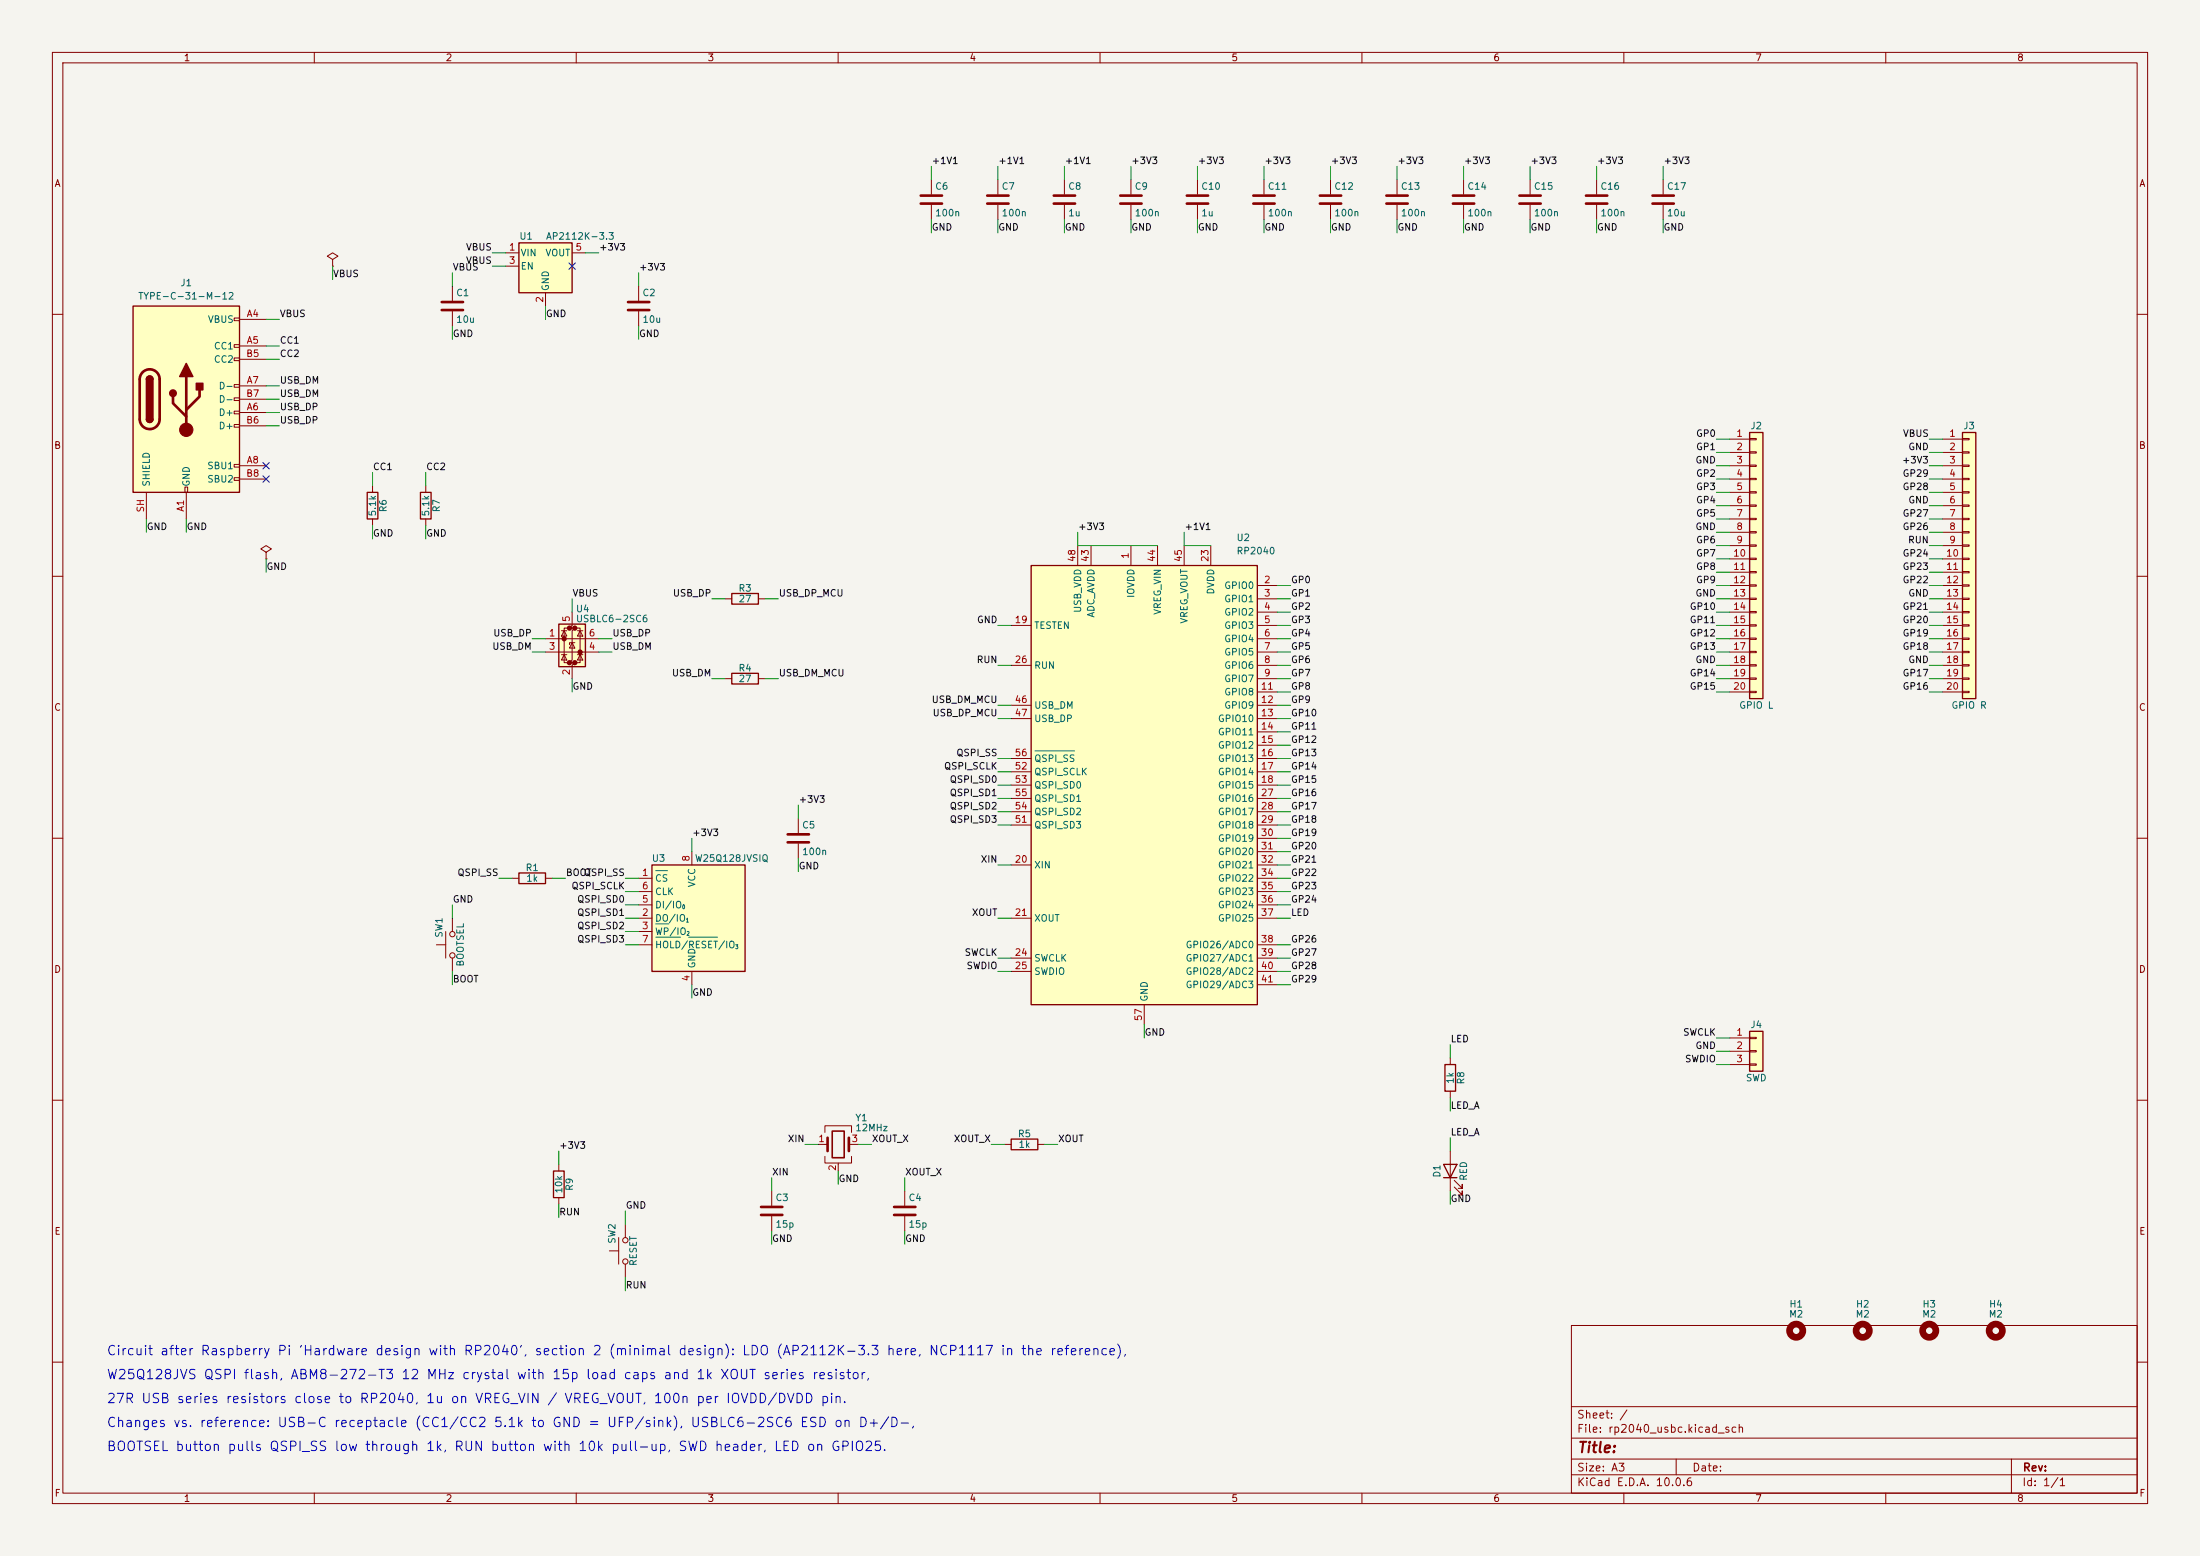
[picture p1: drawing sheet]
<svg xmlns="http://www.w3.org/2000/svg" width="420mm" height="297mm" viewBox="0 0 420 297" stroke-linecap="round" stroke-linejoin="round" font-family="sans-serif">
<path d="M0 0h420v297h-420z" fill="#f5f4ef" stroke="#f5f4ef" stroke-width=".19"/>
<g fill="none" stroke="#840000" stroke-width=".19">
<path d="M10 10h400v277h-400zM12 12h396v273h-396zM60 10v2M110 10v2M160 10v2M210 10v2M260 10v2M310 10v2M360 10v2M10 60h2M408 60h2M10 110h2"/>
<path d="M408 110h2M10 160h2M408 160h2M10 210h2M276.9 201.9v1.3M276.9 208.3v1.3M276.9 219.7v7.6M408 210h2M277.6 226.6l1.5 1.5v-.8v.8h-.7M277.6 225.3l1.5 1.5v-.7v.7h-.7M300 253h108v32h-108zM10 260h2"/>
<path d="M300 278.5h108M300 274.5h108M300 268.5h108M320 278.5v3M384 278.5v6.5M408 260h2M60 285v2M110 285v2M160 285v2M210 285v2M260 285v2M300 281.5h108"/>
<path d="M310 285v2M360 285v2"/>
</g>
<path d="M275.8 203.2h2.1v5.1h-2.1zM275.6 222.2h2.5l-1.2 2.6zM275.6 224.8h2.5" fill="none" stroke="#840000" stroke-width=".25"/>
<path d="M334 82.6h2.5v50.8h-2.5z" fill="#ffffc2"/>
<path d="M334 82.6h2.5v50.8h-2.5zM139.7 128.5h5.1v2.1h-5.1z" fill="none" stroke="#840000" stroke-width=".25"/>
<g fill="none" stroke="#840000" stroke-width=".19">
<path d="M177.8 34.3v2.8M177.8 39.1v2.8M203.2 34.3v2.8M203.2 39.1v2.8M215.9 34.3v2.8M215.9 39.1v2.8M86.4 54.6v2.8M86.4 59.4v2.8M121.9 54.6v2.8M121.9 59.4v2.8M330.2 83.8h3.8M330.2 86.4h3.8"/>
<path d="M330.2 88.9h3.8M330.2 91.4h3.8M330.2 94h3.8M330.2 96.5h3.8M330.2 99.1h3.8M334 83.7h1.3v.2h-1.3zM334 86.2h1.3v.3h-1.3zM334 88.8h1.3v.2h-1.3zM334 91.3h1.3v.3h-1.3zM334 93.9h1.3v.2h-1.3zM334 96.4h1.3v.2h-1.3zM334 98.9h1.3v.3h-1.3z"/>
<path d="M330.2 101.6h3.8M330.2 104.1h3.8M330.2 106.7h3.8M330.2 109.2h3.8M330.2 111.8h3.8M330.2 114.3h3.8M330.2 116.8h3.8M330.2 119.4h3.8M334 101.5h1.3v.2h-1.3zM334 104h1.3v.3h-1.3zM334 106.6h1.3v.2h-1.3zM334 109.1h1.3v.2h-1.3z"/>
<path d="M334 111.6h1.3v.3h-1.3zM334 114.2h1.3v.2h-1.3zM334 116.7h1.3v.3h-1.3zM334 119.3h1.3v.2h-1.3zM138.4 129.5h1.3M144.8 129.5h1.2M330.2 121.9h3.8M330.2 124.5h3.8M330.2 127h3.8M330.2 129.5h3.8M330.2 132.1h3.8M334 121.8h1.3v.2h-1.3z"/>
<path d="M334 124.3h1.3v.3h-1.3zM334 126.9h1.3v.2h-1.3zM334 129.4h1.3v.3h-1.3zM334 132h1.3v.2h-1.3zM85.1 177.8v5.1M86.4 175.3v2.5M83.3 180.3h1.8M86.4 182.9v2.5M147.3 227.3v2.8M147.3 232.2v2.7"/>
<circle cx="86.4" cy="178.3" r=".51"/>
<circle cx="86.4" cy="182.4" r=".51"/>
</g>
<path d="M175.8 37.3h4M175.8 38.9h4M201.2 37.3h4M201.2 38.9h4M213.9 37.3h4M213.9 38.9h4M84.3 57.7h4.1M84.3 59.2h4.1M119.9 57.7h4.1M119.9 59.2h4.1M145.3 230.4h4.1M145.3 231.9h4.1" fill="none" stroke="#840000" stroke-width=".51"/>
<circle cx="381" cy="254" r="1.27" fill="none" stroke="#840000" stroke-width="1.3"/>
<path d="M25.4 58.4h20.3v35.6h-20.3z" fill="#ffffc2"/>
<g fill="none" stroke="#840000" stroke-width=".19">
<path d="M228.6 34.3v2.8M228.6 39.1v2.8M44.7 60.7h1v.5h-1zM44.7 65.8h1v.5h-1zM44.7 68.3h1v.5h-1zM44.7 73.4h1v.5h-1zM44.7 75.9h1v.6h-1zM44.7 78.5h1v.5h-1zM45.7 61h5.1M45.7 66h5.1M45.7 78.7h5.1M45.7 73.7h5.1"/>
<path d="M45.7 68.6h5.1M45.7 76.2h5.1M27.9 94v5.1M35.3 93h.5v1h-.5zM35.6 94v5.1M44.7 81h1v.5h-1zM44.7 88.6h1v.6h-1zM44.7 91.2h1v.5h-1zM45.7 88.9h5.1M45.7 81.3h5.1M45.7 91.4h5.1M138.4 114.3h1.3"/>
<path d="M144.8 114.3h1.2M191.8 218.4h1.2M198.1 218.4h1.3"/>
</g>
<path d="M25.4 58.4h20.3v35.6h-20.3zM27.9 72.4a.64 .64 0 0 1 .7-.6 .64 .64 0 0 1 .6 .6M27.9 80a.64 .64 0 0 0 .7 .6 .64 .64 0 0 0 .6-.6M139.7 113.3h5.1v2h-5.1zM193 217.4h5.1v2.1h-5.1z" fill="none" stroke="#840000" stroke-width=".25"/>
<path d="M226.6 37.3h4M226.6 38.9h4M27.2 71.1a1.9 1.9 0 0 1 2.1-.5 1.9 1.9 0 0 1 1.2 1.8v7.6a1.91 1.91 0 0 1-1.9 1.9 1.91 1.91 0 0 1-1.9-1.9v-7.8l.1-.6zM33 75.7v1.3l2.6 2.5M35.6 71.9v10.1M38.1 74.4v1.3l-2.5 2.5" fill="none" stroke="#840000" stroke-width=".51"/>
<g fill="#840000" stroke="#840000" stroke-width=".25">
<path d="M27.9 72.4h1.3v7.6h-1.3z"/>
<path d="M28.1 71.9a.64 .64 0 0 1 .7-.1 .64 .64 0 0 1 .4 .6h-1.3z"/>
<path d="M27.9 80h1.3a.64 .64 0 0 1-.6 .6 .64 .64 0 0 1-.7-.6z"/>
<path d="M35.6 69.3l1.2 2.6h-2.5z"/>
<path d="M37.5 73.2h1.2v1.2h-1.2z"/>
<circle cx="33" cy="75.1" r=".63"/>
</g>
<circle cx="35.6" cy="82" r="1.27" fill="#840000" stroke="#840000" stroke-width=".19"/>
<g fill="none" stroke="#840000" stroke-width="1.3">
<circle cx="342.9" cy="254" r="1.27"/>
<circle cx="355.6" cy="254" r="1.27"/>
</g>
<path d="M374.6 82.6h2.6v50.8h-2.6z" fill="#ffffc2"/>
<path d="M374.6 82.6h2.6v50.8h-2.6z" fill="none" stroke="#840000" stroke-width=".25"/>
<g fill="none" stroke="#840000" stroke-width=".19">
<path d="M370.8 83.8h3.8M370.8 86.4h3.8M370.8 88.9h3.8M370.8 91.4h3.8M370.8 94h3.8M370.8 96.5h3.8M370.8 99.1h3.8M374.6 83.7h1.3v.2h-1.3zM374.6 86.2h1.3v.3h-1.3zM374.6 88.8h1.3v.2h-1.3zM374.6 91.3h1.3v.3h-1.3zM374.6 93.9h1.3v.2h-1.3z"/>
<path d="M374.6 96.4h1.3v.2h-1.3zM374.6 98.9h1.3v.3h-1.3zM370.8 101.6h3.8M370.8 104.1h3.8M370.8 106.7h3.8M370.8 109.2h3.8M370.8 111.8h3.8M370.8 114.3h3.8M370.8 116.8h3.8M370.8 119.4h3.8M374.6 101.5h1.3v.2h-1.3zM374.6 104h1.3v.3h-1.3z"/>
<path d="M374.6 106.6h1.3v.2h-1.3zM374.6 109.1h1.3v.2h-1.3zM374.6 111.6h1.3v.3h-1.3zM374.6 114.2h1.3v.2h-1.3zM374.6 116.7h1.3v.3h-1.3zM374.6 119.3h1.3v.2h-1.3zM370.8 121.9h3.8M370.8 124.5h3.8M370.8 127h3.8M370.8 129.5h3.8M370.8 132.1h3.8M374.6 121.8h1.3v.2h-1.3z"/>
<path d="M374.6 124.3h1.3v.3h-1.3zM374.6 126.9h1.3v.2h-1.3zM374.6 129.4h1.3v.3h-1.3zM374.6 132h1.3v.2h-1.3z"/>
</g>
<path d="M99.1 46.4h10.1v9.5h-10.1z" fill="#ffffc2"/>
<path d="M99.1 46.4h10.1v9.5h-10.1zM99.1 166.6h5v2.1h-5z" fill="none" stroke="#840000" stroke-width=".25"/>
<g fill="none" stroke="#840000" stroke-width=".19">
<path d="M190.5 34.3v2.8M190.5 39.1v2.8M279.4 34.3v2.8M279.4 39.1v2.8M292.1 34.3v2.8M292.1 39.1v2.8M304.8 34.3v2.8M304.8 39.1v2.8M96.5 48.3h2.6M96.5 50.8h2.6M104.1 55.9v2.5M109.2 48.3h2.6"/>
<path d="M152.4 156.2v2.8M97.8 167.6h1.3M104.1 167.6h1.3M152.4 161v2.8"/>
</g>
<path d="M188.5 37.3h4M188.5 38.9h4M277.4 37.3h4M277.4 38.9h4M290.1 37.3h4M290.1 38.9h4M302.8 37.3h4M302.8 38.9h4M150.4 159.3h4M150.4 160.8h4" fill="none" stroke="#840000" stroke-width=".51"/>
<path d="M124.5 165.1h17.7v20.3h-17.7z" fill="#ffffc2"/>
<path d="M70.1 94h2v5.1h-2zM80.3 94h2v5.1h-2zM124.5 165.1h17.7v20.3h-17.7z" fill="none" stroke="#840000" stroke-width=".25"/>
<g fill="none" stroke="#840000" stroke-width=".19">
<path d="M254 34.3v2.8M254 39.1v2.8M71.1 92.7v1.3M71.1 99.1v1.2M81.3 92.7v1.3M81.3 99.1v1.2M121.9 167.6h2.6M121.9 175.3h2.6M121.9 177.8h2.6M121.9 172.7h2.6M121.9 170.2h2.6M132.1 162.6v2.5"/>
<path d="M121.9 180.3h2.6M132.1 185.4v2.6M116.3 238.8h1.8M118.1 236.2v5.1M119.4 233.7v2.5M119.4 241.3v2.5"/>
<circle cx="119.4" cy="236.7" r=".51"/>
<circle cx="119.4" cy="240.8" r=".51"/>
</g>
<path d="M125.2 166.2h2.2M125.2 176.4h2.5M125.2 178.9h4.7M131.5 178.9h5.5" fill="none" stroke="#006464" stroke-width=".19"/>
<path d="M252 37.3h4M252 38.9h4" fill="none" stroke="#840000" stroke-width=".51"/>
<circle cx="368.3" cy="254" r="1.27" fill="none" stroke="#840000" stroke-width="1.3"/>
<path d="M334 196.9h2.5v7.6h-2.5z" fill="#ffffc2"/>
<path d="M334 196.9h2.5v7.6h-2.5zM105.7 223.5h2v5.1h-2z" fill="none" stroke="#840000" stroke-width=".25"/>
<g fill="none" stroke="#840000" stroke-width=".19">
<path d="M241.3 34.3v2.8M241.3 39.1v2.8M266.7 34.3v2.8M266.7 39.1v2.8M317.5 34.3v2.8M317.5 39.1v2.8M63.5 49.5l1-.6-1-.6-1 .6 1 .6v1.3M63.5 50.8h.1M50.8 105.4l1-.6-1-.7-1 .7 1 .6v1.3M50.8 106.7h.1M330.2 198.1h3.8M334 198h1.3v.2h-1.3z"/>
<path d="M330.2 200.7h3.8M330.2 203.2h3.8M334 200.5h1.3v.3h-1.3zM334 203.1h1.3v.2h-1.3zM106.7 222.2v1.3M106.7 228.6v1.3"/>
</g>
<path d="M239.3 37.3h4M239.3 38.9h4M264.7 37.3h4M264.7 38.9h4M315.5 37.3h4M315.5 38.9h4" fill="none" stroke="#840000" stroke-width=".51"/>
<path d="M106.7 119.1h5.1v8.2h-5.1z" fill="#ffffc2"/>
<g fill="#840000" stroke="#840000" stroke-width=".51">
<circle cx="107.7" cy="121.9" r=".25"/>
<circle cx="108.7" cy="119.9" r=".25"/>
<circle cx="108.7" cy="126.5" r=".25"/>
<circle cx="109.7" cy="119.9" r=".25"/>
<circle cx="109.7" cy="126.5" r=".25"/>
<circle cx="110.7" cy="124.5" r=".25"/>
</g>
<g fill="none" stroke="#840000" stroke-width=".19">
<path d="M108.7 119.9h-1v6.6h1M109.2 116.8v2.6l-.5 .5h1l-.5 .5v5.6l-.5 .5h1l-.5 .5v2.5M109.7 119.9h1v6.6h-1M104.1 121.9h10.2M104.1 124.5h10.2M107.2 125h1M107.2 120.4h1M107.7 120.4l.5 1h-1zM107.7 125l.5 1h-1zM109.2 122.7l.5 1h-1zM109.7 122.7h-1v.4M110.2 125h1.1"/>
<path d="M110.2 120.4h1.1M110.7 120.4l.6 1h-1.1zM110.7 125l.6 1h-1.1zM156.2 218.4h1.8M157.5 216.2v-1.3h5.1v1.3M162.1 218.4h1.7M157.5 220.7v1.3h5.1v-1.3M160 222v1.5M172.7 227.3v2.8M172.7 232.2v2.7"/>
</g>
<path d="M106.7 119.1h5.1v8.2h-5.1z" fill="none" stroke="#840000" stroke-width=".25"/>
<path d="M158 217.2v2.5M162.1 217.2v2.5M170.7 230.4h4.1M170.7 231.9h4.1" fill="none" stroke="#840000" stroke-width=".51"/>
<path d="M158.9 215.9h2.3v5.1h-2.3z" fill="none" stroke="#840000" stroke-width=".3"/>
<path d="M196.8 108h43.2v83.8h-43.2z" fill="#ffffc2"/>
<path d="M196.8 108h43.2v83.8h-43.2z" fill="none" stroke="#840000" stroke-width=".25"/>
<g fill="none" stroke="#840000" stroke-width=".19">
<path d="M193 119.4h3.8M205.7 104.1v3.9M208.3 104.1v3.9M215.9 104.1v3.9M221 104.1v3.9M226.1 104.1v3.9M231.1 104.1v3.9M240 111.8h3.8M240 114.3h3.8M240 116.8h3.8M240 119.4h3.8M193 127h3.8"/>
<path d="M193 134.6h3.8M193 137.2h3.8M240 121.9h3.8M240 124.5h3.8M240 127h3.8M240 129.5h3.8M240 132.1h3.8M240 134.6h3.8M240 137.2h3.8M240 139.7h3.8M193 144.8h3.8M193 147.3h3.8"/>
<path d="M193 149.9h3.8M193 152.4h3.8M193 154.9h3.8M193 157.5h3.8M240 142.2h3.8M240 144.8h3.8M240 147.3h3.8M240 149.9h3.8M240 152.4h3.8M240 154.9h3.8M240 157.5h3.8M193 165.1h3.8"/>
<path d="M193 175.3h3.8M240 165.1h3.8M240 175.3h3.8M240 160h3.8M240 162.6h3.8M240 167.6h3.8M240 170.2h3.8M240 172.7h3.8M193 182.9h3.8M193 185.4h3.8M218.4 191.8v3.8M240 182.9h3.8"/>
<path d="M240 185.4h3.8M240 180.3h3.8M240 188h3.8"/>
</g>
<path d="M197.6 143.3h7.5" fill="none" stroke="#006464" stroke-width=".19"/>
<g fill="none" stroke="#009600" stroke-width=".19">
<path d="M177.8 31.8v2.5M190.5 31.8v2.5M203.2 31.8v2.5M215.9 31.8v2.5M228.6 31.8v2.5M241.3 31.8v2.5M254 31.8v2.5M266.7 31.8v2.5M279.4 31.8v2.5M292.1 31.8v2.5M304.8 31.8v2.5M317.5 31.8v2.5"/>
<path d="M63.5 50.8v2.5M86.4 52.1v2.5M94 50.8h2.5M94 48.3h2.5M104.1 58.4v2.6M111.8 48.3h2.5M121.9 52.1v2.5M177.8 41.9v2.6M190.5 41.9v2.6M203.2 41.9v2.6M215.9 41.9v2.6M228.6 41.9v2.6"/>
<path d="M241.3 41.9v2.6M254 41.9v2.6M266.7 41.9v2.6M279.4 41.9v2.6M292.1 41.9v2.6M304.8 41.9v2.6M317.5 41.9v2.6M50.8 78.7h2.5M50.8 73.7h2.5M50.8 76.2h2.5M50.8 66h2.5M50.8 68.6h2.5"/>
<path d="M50.8 61h2.5M86.4 62.2v2.6M121.9 62.2v2.6M27.9 99.1v2.5M35.6 99.1v2.5M50.8 81.3h2.5M71.1 90.2v2.5M81.3 90.2v2.5M327.7 96.5h2.5M327.7 88.9h2.5M327.7 83.8h2.5M327.7 94h2.5"/>
<path d="M327.7 91.4h2.5M327.7 99.1h2.5M327.7 86.4h2.5M368.3 96.5h2.5M368.3 88.9h2.5M368.3 83.8h2.5M368.3 94h2.5M368.3 91.4h2.5M368.3 99.1h2.5M368.3 86.4h2.5M50.8 106.7v2.5M71.1 100.3v2.6"/>
<path d="M81.3 100.3v2.6M109.2 114.3v2.5M135.9 114.3h2.5M146 114.3h2.6M190.5 119.4h2.5M205.7 101.6v2.5h15.3M226.1 101.6v2.5h5M243.8 119.4h2.6M243.8 114.3h2.6M243.8 116.8h2.6M243.8 111.8h2.6M327.7 119.4h2.5"/>
<path d="M327.7 114.3h2.5M327.7 104.1h2.5M327.7 116.8h2.5M327.7 111.8h2.5M327.7 109.2h2.5M327.7 106.7h2.5M327.7 101.6h2.5M368.3 119.4h2.5M368.3 114.3h2.5M368.3 104.1h2.5M368.3 116.8h2.5M368.3 111.8h2.5"/>
<path d="M368.3 109.2h2.5M368.3 106.7h2.5M368.3 101.6h2.5M101.6 121.9h2.5M101.6 124.5h2.5M109.2 129.5v2.6M114.3 121.9h2.5M114.3 124.5h2.5M135.9 129.5h2.5M146 129.5h2.6M190.5 137.2h2.5M190.5 134.6h2.5"/>
<path d="M190.5 127h2.5M243.8 121.9h2.6M243.8 129.5h2.6M243.8 124.5h2.6M243.8 137.2h2.6M243.8 134.6h2.6M243.8 127h2.6M243.8 132.1h2.6M243.8 139.7h2.6M327.7 121.9h2.5M327.7 129.5h2.5M327.7 124.5h2.5"/>
<path d="M327.7 127h2.5M327.7 132.1h2.5M368.3 121.9h2.5M368.3 129.5h2.5M368.3 124.5h2.5M368.3 127h2.5M368.3 132.1h2.5M152.4 153.7v2.5M190.5 152.4h2.5M190.5 154.9h2.5M190.5 157.5h2.5M190.5 149.9h2.5"/>
<path d="M190.5 147.3h2.5M190.5 144.8h2.5M243.8 152.4h2.6M243.8 154.9h2.6M243.8 157.5h2.6M243.8 149.9h2.6M243.8 147.3h2.6M243.8 144.8h2.6M243.8 142.2h2.6M86.4 172.7v2.6M95.2 167.6h2.6M105.4 167.6h2.5"/>
<path d="M119.4 175.3h2.5M119.4 167.6h2.5M119.4 170.2h2.5M119.4 172.7h2.5M119.4 177.8h2.5M132.1 160v2.6M152.4 163.8v2.6M190.5 175.3h2.5M190.5 165.1h2.5M243.8 175.3h2.6M243.8 167.6h2.6M243.8 170.2h2.6"/>
<path d="M243.8 172.7h2.6M243.8 165.1h2.6M243.8 160h2.6M243.8 162.6h2.6M86.4 185.4v2.6M119.4 180.3h2.5M132.1 188v2.5M190.5 182.9h2.5M190.5 185.4h2.5M218.4 195.6v2.5M243.8 182.9h2.6M243.8 185.4h2.6"/>
<path d="M243.8 180.3h2.6M243.8 188h2.6M276.9 199.4v2.5M327.7 198.1h2.5M106.7 219.7v2.5M153.7 218.4h2.5M163.8 218.4h2.6M189.2 218.4h2.6M199.4 218.4h2.5M276.9 209.6v2.5M276.9 217.2v2.5M327.7 200.7h2.5"/>
<path d="M327.7 203.2h2.5M106.7 229.9v2.5M119.4 231.1v2.6M147.3 224.8v2.5M147.3 234.9v2.6M160 223.5v2.6M172.7 224.8v2.5M172.7 234.9v2.6M276.9 227.3v2.6M119.4 243.8v2.6"/>
</g>
<path d="M108.6 50.2l1.2 1.2M109.8 50.2l-1.2 1.2M50.2 88.3l1.2 1.2M50.2 90.8l1.2 1.2M51.4 88.3l-1.2 1.2M51.4 90.8l-1.2 1.2" fill="none" stroke="#000084" stroke-width=".19"/>
<text font-size="2" fill="#840000" x="301" y="277.8">Title:</text>
<g font-size="1.8" fill="#0000c2">
<text x="20.2" y="259.1">Circuit after Raspberry Pi 'Hardware design with RP2040', section 2 (minimal design): LDO (AP2112K-3.3 here, NCP1117 in the reference),</text>
<text x="20.2" y="263.7">W25Q128JVS QSPI flash, ABM8-272-T3 12 MHz crystal with 15p load caps and 1k XOUT series resistor,</text>
<text x="20.2" y="268.3">27R USB series resistors close to RP2040, 1u on VREG_VIN / VREG_VOUT, 100n per IOVDD/DVDD pin.</text>
<text x="20.2" y="272.9">Changes vs. reference: USB-C receptacle (CC1/CC2 5.1k to GND = UFP/sink), USBLC6-2SC6 ESD on D+/D-,</text>
<text x="20.2" y="277.4">BOOTSEL button pulls QSPI_SS low through 1k, RUN button with 10k pull-up, SWD header, LED on GPIO25.</text>
</g>
<g font-size="1.5" fill="#840000">
<text x="300.9" y="273.8">File: rp2040_usbc.kicad_sch</text>
<text x="300.9" y="271.1">Sheet: /</text>
<text x="300.9" y="281.2">Size: A3</text>
<text x="322.9" y="281.2">Date:</text>
<text x="386" y="281.2">Rev:</text>
<text x="300.9" y="284">KiCad E.D.A. 10.0.6</text>
<text x="385.9" y="284">Id: 1/1</text>
</g>
<g font-size="1.3" fill="#840000">
<text x="35" y="12">1</text>
<text x="85" y="12">2</text>
<text x="135" y="12">3</text>
<text x="185" y="12">4</text>
<text x="235" y="12">5</text>
<text x="285" y="12">6</text>
<text x="335" y="12">7</text>
<text x="385" y="12">8</text>
<text x="10.3" y="36">A</text>
<text x="408.3" y="36">A</text>
<text x="10.2" y="86">B</text>
<text x="408.2" y="86">B</text>
<text x="10.2" y="136">C</text>
<text x="408.2" y="136">C</text>
<text x="10.2" y="186">D</text>
<text x="408.2" y="186">D</text>
<text x="10.3" y="236">E</text>
<text x="408.3" y="236">E</text>
<text x="10.3" y="286">F</text>
<text x="35" y="287">1</text>
<text x="85" y="287">2</text>
<text x="135" y="287">3</text>
<text x="185" y="287">4</text>
<text x="235" y="287">5</text>
<text x="285" y="287">6</text>
<text x="335" y="287">7</text>
<text x="385" y="287">8</text>
<text x="408.3" y="286">F</text>
</g>
<g font-size="1.3" fill="#0f0f0f">
<text x="177.8" y="31.6">+1V1</text>
<text x="190.5" y="31.6">+1V1</text>
<text x="203.2" y="31.6">+1V1</text>
<text x="215.9" y="31.6">+3V3</text>
<text x="228.6" y="31.6">+3V3</text>
<text x="241.3" y="31.6">+3V3</text>
<text x="254" y="31.6">+3V3</text>
<text x="266.7" y="31.6">+3V3</text>
<text x="279.4" y="31.6">+3V3</text>
<text x="292.1" y="31.6">+3V3</text>
<text x="304.8" y="31.6">+3V3</text>
<text x="317.5" y="31.6">+3V3</text>
<text x="177.8" y="44.3">GND</text>
<text x="190.5" y="44.3">GND</text>
<text x="203.2" y="44.3">GND</text>
<text x="215.9" y="44.3">GND</text>
<text x="228.6" y="44.3">GND</text>
<text x="241.3" y="44.3">GND</text>
<text x="254" y="44.3">GND</text>
<text x="266.7" y="44.3">GND</text>
<text x="279.4" y="44.3">GND</text>
<text x="292.1" y="44.3">GND</text>
<text x="304.8" y="44.3">GND</text>
<text x="317.5" y="44.3">GND</text>
<text x="63.5" y="53.2">VBUS</text>
<text x="86.3" y="51.9">VBUS</text>
<text x="88.9" y="48.1">VBUS</text>
<text x="88.9" y="50.7">VBUS</text>
<text x="114.3" y="48.1">+3V3</text>
<text x="121.9" y="51.9">+3V3</text>
<text x="53.3" y="65.9">CC1</text>
<text x="53.3" y="60.8">VBUS</text>
<text x="86.3" y="64.6">GND</text>
<text x="104.1" y="60.8">GND</text>
<text x="121.9" y="64.6">GND</text>
<text x="53.3" y="68.5">CC2</text>
<text x="53.3" y="76.1">USB_DM</text>
<text x="53.3" y="73.5">USB_DM</text>
<text x="53.3" y="78.6">USB_DP</text>
<text x="53.3" y="81.2">USB_DP</text>
<text x="323.7" y="83.7">GP0</text>
<text x="363.2" y="83.7">VBUS</text>
<text x="323.6" y="88.8">GND</text>
<text x="323.7" y="86.2">GP1</text>
<text x="363" y="88.8">+3V3</text>
<text x="364.2" y="86.2">GND</text>
<text x="71.1" y="90">CC1</text>
<text x="81.3" y="90">CC2</text>
<text x="323.7" y="93.9">GP3</text>
<text x="323.7" y="91.3">GP2</text>
<text x="363.1" y="93.9">GP28</text>
<text x="363.1" y="91.3">GP29</text>
<text x="27.9" y="101.5">GND</text>
<text x="35.5" y="101.5">GND</text>
<text x="205.7" y="101.5">+3V3</text>
<text x="226" y="101.5">+1V1</text>
<text x="323.6" y="101.5">GND</text>
<text x="323.7" y="96.4">GP4</text>
<text x="323.7" y="98.9">GP5</text>
<text x="363.1" y="101.5">GP26</text>
<text x="363.1" y="98.9">GP27</text>
<text x="364.2" y="96.4">GND</text>
<text x="71.1" y="102.7">GND</text>
<text x="81.3" y="102.7">GND</text>
<text x="323.7" y="104">GP6</text>
<text x="323.7" y="106.6">GP7</text>
<text x="363.1" y="106.6">GP24</text>
<text x="364.1" y="104">RUN</text>
<text x="50.8" y="109.1">GND</text>
<text x="246.4" y="111.6">GP0</text>
<text x="323.7" y="109.1">GP8</text>
<text x="323.7" y="111.6">GP9</text>
<text x="363.1" y="111.6">GP22</text>
<text x="363.1" y="109.1">GP23</text>
<text x="109.2" y="114.2">VBUS</text>
<text x="128.3" y="114.2">USB_DP</text>
<text x="148.6" y="114.2">USB_DP_MCU</text>
<text x="186.4" y="119.3">GND</text>
<text x="246.4" y="114.2">GP1</text>
<text x="246.4" y="116.7">GP2</text>
<text x="246.4" y="119.3">GP3</text>
<text x="322.5" y="116.7">GP10</text>
<text x="322.5" y="119.3">GP11</text>
<text x="323.6" y="114.2">GND</text>
<text x="363.1" y="119.3">GP20</text>
<text x="363.1" y="116.7">GP21</text>
<text x="364.2" y="114.2">GND</text>
<text x="93.9" y="124.3">USB_DM</text>
<text x="94.1" y="121.8">USB_DP</text>
<text x="116.8" y="121.8">USB_DP</text>
<text x="116.8" y="124.3">USB_DM</text>
<text x="246.4" y="124.3">GP5</text>
<text x="246.4" y="121.8">GP4</text>
<text x="322.5" y="121.8">GP12</text>
<text x="322.5" y="124.3">GP13</text>
<text x="363.1" y="124.3">GP18</text>
<text x="363.1" y="121.8">GP19</text>
<text x="109.2" y="132">GND</text>
<text x="128.2" y="129.4">USB_DM</text>
<text x="148.6" y="129.4">USB_DM_MCU</text>
<text x="186.3" y="126.9">RUN</text>
<text x="246.4" y="126.9">GP6</text>
<text x="246.4" y="129.4">GP7</text>
<text x="246.4" y="132">GP8</text>
<text x="322.5" y="129.4">GP14</text>
<text x="322.5" y="132">GP15</text>
<text x="323.6" y="126.9">GND</text>
<text x="363.1" y="132">GP16</text>
<text x="363.1" y="129.4">GP17</text>
<text x="364.2" y="126.9">GND</text>
<text x="177.8" y="134.5">USB_DM_MCU</text>
<text x="177.9" y="137">USB_DP_MCU</text>
<text x="246.4" y="134.5">GP9</text>
<text x="246.4" y="137">GP10</text>
<text x="246.4" y="139.6">GP11</text>
<text x="246.4" y="142.1">GP12</text>
<text x="180.1" y="147.2">QSPI_SCLK</text>
<text x="181.2" y="149.7">QSPI_SD0</text>
<text x="182.5" y="144.7">QSPI_SS</text>
<text x="246.4" y="149.7">GP15</text>
<text x="246.4" y="144.7">GP13</text>
<text x="246.4" y="147.2">GP14</text>
<text x="152.4" y="153.5">+3V3</text>
<text x="181.2" y="152.3">QSPI_SD1</text>
<text x="181.2" y="154.8">QSPI_SD2</text>
<text x="246.4" y="152.3">GP16</text>
<text x="246.4" y="154.8">GP17</text>
<text x="132.1" y="159.9">+3V3</text>
<text x="181.2" y="157.4">QSPI_SD3</text>
<text x="246.4" y="159.9">GP19</text>
<text x="246.4" y="157.4">GP18</text>
<text x="87.2" y="167.5">QSPI_SS</text>
<text x="107.9" y="167.5">BOOT</text>
<text x="111.4" y="167.5">QSPI_SS</text>
<text x="152.4" y="166.2">GND</text>
<text x="187.1" y="165">XIN</text>
<text x="246.4" y="162.4">GP20</text>
<text x="246.4" y="165">GP21</text>
<text x="246.4" y="167.5">GP22</text>
<text x="86.3" y="172.6">GND</text>
<text x="109" y="170.1">QSPI_SCLK</text>
<text x="110.1" y="172.6">QSPI_SD0</text>
<text x="246.4" y="170.1">GP23</text>
<text x="246.4" y="172.6">GP24</text>
<text x="110.1" y="175.1">QSPI_SD1</text>
<text x="110.1" y="177.7">QSPI_SD2</text>
<text x="185.4" y="175.1">XOUT</text>
<text x="246.4" y="175.1">LED</text>
<text x="110.1" y="180.2">QSPI_SD3</text>
<text x="184" y="182.8">SWCLK</text>
<text x="184.4" y="185.3">SWDIO</text>
<text x="246.4" y="180.2">GP26</text>
<text x="246.4" y="182.8">GP27</text>
<text x="246.4" y="185.3">GP28</text>
<text x="86.3" y="187.8">BOOT</text>
<text x="132.1" y="190.4">GND</text>
<text x="246.4" y="187.8">GP29</text>
<text x="218.4" y="198">GND</text>
<text x="321.2" y="198">SWCLK</text>
<text x="276.8" y="199.3">LED</text>
<text x="321.6" y="203.1">SWDIO</text>
<text x="323.6" y="200.5">GND</text>
<text x="276.8" y="212">LED_A</text>
<text x="106.7" y="219.6">+3V3</text>
<text x="150.3" y="218.3">XIN</text>
<text x="166.3" y="218.3">XOUT_X</text>
<text x="182" y="218.3">XOUT_X</text>
<text x="201.9" y="218.3">XOUT</text>
<text x="276.8" y="217">LED_A</text>
<text x="147.3" y="224.7">XIN</text>
<text x="160" y="225.9">GND</text>
<text x="172.7" y="224.7">XOUT_X</text>
<text x="106.7" y="232.3">RUN</text>
<text x="119.4" y="231">GND</text>
<text x="276.8" y="229.7">GND</text>
<text x="147.3" y="237.4">GND</text>
<text x="172.7" y="237.4">GND</text>
<text x="119.4" y="246.3">RUN</text>
</g>
<g font-size="1.3" fill="#006464">
<text x="178.4" y="36.5">C6</text>
<text x="178.4" y="41.6">100n</text>
<text x="191.1" y="36.5">C7</text>
<text x="191.1" y="41.6">100n</text>
<text x="203.8" y="36.5">C8</text>
<text x="203.8" y="41.6">1u</text>
<text x="216.5" y="36.5">C9</text>
<text x="216.5" y="41.6">100n</text>
<text x="229.2" y="36.5">C10</text>
<text x="229.2" y="41.6">1u</text>
<text x="241.9" y="36.5">C11</text>
<text x="241.9" y="41.6">100n</text>
<text x="254.6" y="36.5">C12</text>
<text x="254.6" y="41.6">100n</text>
<text x="267.3" y="36.5">C13</text>
<text x="267.3" y="41.6">100n</text>
<text x="280" y="36.5">C14</text>
<text x="280" y="41.6">100n</text>
<text x="292.7" y="36.5">C15</text>
<text x="292.7" y="41.6">100n</text>
<text x="305.4" y="36.5">C16</text>
<text x="305.4" y="41.6">100n</text>
<text x="318.1" y="36.5">C17</text>
<text x="318.1" y="41.6">10u</text>
<text x="99" y="46">U1</text>
<text x="104.1" y="46">AP2112K-3.3</text>
<text x="99.3" y="49.2">VIN</text>
<text x="99.3" y="51.8">EN</text>
<text x="104" y="49.2">VOUT</text>
<text x="26.3" y="57.5">TYPE-C-31-M-12</text>
<text x="34.3" y="54.9">J1</text>
<text x="87" y="56.8">C1</text>
<text x="105.1" y="55.7" transform="rotate(-90 105.1 55.7)">GND</text>
<text x="122.5" y="56.8">C2</text>
<text x="39.6" y="61.9">VBUS</text>
<text x="87" y="61.9">10u</text>
<text x="122.5" y="61.9">10u</text>
<text x="40.7" y="67">CC1</text>
<text x="40.7" y="69.5">CC2</text>
<text x="41.6" y="74.6">D-</text>
<text x="41.6" y="77.2">D-</text>
<text x="41.6" y="79.7">D+</text>
<text x="41.6" y="82.2">D+</text>
<text x="334.1" y="82.2">J2</text>
<text x="374.7" y="82.2">J3</text>
<text x="39.5" y="89.9">SBU1</text>
<text x="28.9" y="93" transform="rotate(-90 28.9 93)">SHIELD</text>
<text x="36.5" y="93" transform="rotate(-90 36.5 93)">GND</text>
<text x="39.5" y="92.4">SBU2</text>
<text x="72.1" y="98.7" transform="rotate(-90 72.1 98.7)">5.1k</text>
<text x="74.1" y="97.9" transform="rotate(-90 74.1 97.9)">R6</text>
<text x="82.2" y="98.7" transform="rotate(-90 82.2 98.7)">5.1k</text>
<text x="84.3" y="97.9" transform="rotate(-90 84.3 97.9)">R7</text>
<text x="236" y="103.6">U2</text>
<text x="236" y="106.1">RP2040</text>
<text x="140.9" y="113.2">R3</text>
<text x="232.1" y="113.6" transform="rotate(-90 232.1 113.6)">DVDD</text>
<text x="233.6" y="112.7">GPIO0</text>
<text x="109.8" y="117.2">U4</text>
<text x="109.8" y="119.1">USBLC6-2SC6</text>
<text x="140.9" y="115.3">27</text>
<text x="206.7" y="117.1" transform="rotate(-90 206.7 117.1)">USB_VDD</text>
<text x="209.2" y="118" transform="rotate(-90 209.2 118)">ADC_AVDD</text>
<text x="216.9" y="114.2" transform="rotate(-90 216.9 114.2)">IOVDD</text>
<text x="221.9" y="117.5" transform="rotate(-90 221.9 117.5)">VREG_VIN</text>
<text x="227" y="119.1" transform="rotate(-90 227 119.1)">VREG_VOUT</text>
<text x="233.6" y="115.3">GPIO1</text>
<text x="233.6" y="117.8">GPIO2</text>
<text x="197.3" y="120.3">TESTEN</text>
<text x="233.6" y="120.3">GPIO3</text>
<text x="233.6" y="122.9">GPIO4</text>
<text x="233.6" y="125.4">GPIO5</text>
<text x="140.9" y="128.5">R4</text>
<text x="140.9" y="130.5">27</text>
<text x="197.3" y="128">RUN</text>
<text x="233.6" y="128">GPIO6</text>
<text x="233.6" y="130.5">GPIO7</text>
<text x="197.3" y="135.6">USB_DM</text>
<text x="233.6" y="133">GPIO8</text>
<text x="233.6" y="135.6">GPIO9</text>
<text x="331.9" y="135.6">GPIO L</text>
<text x="372.4" y="135.6">GPIO R</text>
<text x="197.3" y="138.1">USB_DP</text>
<text x="232.4" y="138.1">GPIO10</text>
<text x="232.4" y="140.7">GPIO11</text>
<text x="232.4" y="143.2">GPIO12</text>
<text x="197.3" y="148.3">QSPI_SCLK</text>
<text x="197.3" y="145.7">QSPI_SS</text>
<text x="232.4" y="145.7">GPIO13</text>
<text x="232.4" y="148.3">GPIO14</text>
<text x="197.3" y="150.8">QSPI_SD0</text>
<text x="197.3" y="155.9">QSPI_SD2</text>
<text x="197.3" y="153.4">QSPI_SD1</text>
<text x="232.4" y="150.8">GPIO15</text>
<text x="232.4" y="153.4">GPIO16</text>
<text x="232.4" y="155.9">GPIO17</text>
<text x="153" y="158.4">C5</text>
<text x="197.3" y="158.4">QSPI_SD3</text>
<text x="232.4" y="158.4">GPIO18</text>
<text x="232.4" y="161">GPIO19</text>
<text x="100.2" y="166.6">R1</text>
<text x="124.3" y="164.8">U3</text>
<text x="132.6" y="164.8">W25Q128JVSIQ</text>
<text x="153" y="163.5">100n</text>
<text x="197.3" y="166.1">XIN</text>
<text x="232.4" y="163.5">GPIO20</text>
<text x="232.4" y="166.1">GPIO21</text>
<text x="100.4" y="168.6">1k</text>
<text x="124.9" y="168.6">CS</text>
<text x="124.9" y="173.7">DI/IO</text>
<text x="124.9" y="171.1">CLK</text>
<text x="133" y="169.5" transform="rotate(-90 133 169.5)">VCC</text>
<text x="232.4" y="168.6">GPIO22</text>
<text x="232.4" y="171.1">GPIO23</text>
<text x="232.4" y="173.7">GPIO24</text>
<text x="84.8" y="179.1" transform="rotate(-90 84.8 179.1)">SW1</text>
<text x="124.9" y="176.2">DO/IO</text>
<text x="124.9" y="178.8">WP/IO</text>
<text x="197.3" y="176.2">XOUT</text>
<text x="232.4" y="176.2">GPIO25</text>
<text x="88.8" y="184.6" transform="rotate(-90 88.8 184.6)">BOOTSEL</text>
<text x="124.9" y="181.3">HOLD/RESET/IO</text>
<text x="133" y="184.9" transform="rotate(-90 133 184.9)">GND</text>
<text x="197.3" y="183.8">SWCLK</text>
<text x="226.2" y="181.3">GPIO26/ADC0</text>
<text x="226.2" y="183.8">GPIO27/ADC1</text>
<text x="197.3" y="186.4">SWDIO</text>
<text x="219.4" y="191.3" transform="rotate(-90 219.4 191.3)">GND</text>
<text x="226.2" y="186.4">GPIO28/ADC2</text>
<text x="226.2" y="188.9">GPIO29/ADC3</text>
<text x="334.1" y="196.5">J4</text>
<text x="277.8" y="207" transform="rotate(-90 277.8 207)">1k</text>
<text x="279.9" y="207.1" transform="rotate(-90 279.9 207.1)">R8</text>
<text x="333.2" y="206.7">SWD</text>
<text x="163.2" y="214.3">Y1</text>
<text x="163.2" y="216.2">12MHz</text>
<text x="194.2" y="217.4">R5</text>
<text x="194.3" y="219.4">1k</text>
<text x="107.6" y="227.9" transform="rotate(-90 107.6 227.9)">10k</text>
<text x="109.7" y="227.4" transform="rotate(-90 109.7 227.4)">R9</text>
<text x="275.3" y="224.9" transform="rotate(-90 275.3 224.9)">D1</text>
<text x="280.4" y="225.5" transform="rotate(-90 280.4 225.5)">RED</text>
<text x="147.9" y="229.6">C3</text>
<text x="173.3" y="229.6">C4</text>
<text x="117.8" y="237.5" transform="rotate(-90 117.8 237.5)">SW2</text>
<text x="147.9" y="234.6">15p</text>
<text x="173.3" y="234.6">15p</text>
<text x="121.9" y="241.8" transform="rotate(-90 121.9 241.8)">RESET</text>
<text x="341.4" y="251.8">M2</text>
<text x="341.5" y="249.9">H1</text>
<text x="354.1" y="251.8">M2</text>
<text x="354.2" y="249.9">H2</text>
<text x="366.8" y="251.8">M2</text>
<text x="366.9" y="249.9">H3</text>
<text x="379.5" y="251.8">M2</text>
<text x="379.6" y="249.9">H4</text>
</g>
<g font-size="1.3" fill="#a90000">
<text x="97.1" y="48.1">1</text>
<text x="97.1" y="50.7">3</text>
<text x="109.8" y="48.1">5</text>
<text x="104" y="57.9" transform="rotate(-90 104 57.9)">2</text>
<text x="47" y="60.8">A4</text>
<text x="47" y="65.9">A5</text>
<text x="46.9" y="68.4">B5</text>
<text x="46.9" y="76.1">B7</text>
<text x="47" y="73.5">A7</text>
<text x="46.9" y="81.1">B6</text>
<text x="47" y="78.6">A6</text>
<text x="331.4" y="83.7">1</text>
<text x="372" y="83.7">1</text>
<text x="47" y="88.8">A8</text>
<text x="331.4" y="86.2">2</text>
<text x="331.4" y="88.8">3</text>
<text x="372" y="86.2">2</text>
<text x="372" y="88.8">3</text>
<text x="46.9" y="91.3">B8</text>
<text x="331.4" y="91.3">4</text>
<text x="331.4" y="93.8">5</text>
<text x="372" y="91.3">4</text>
<text x="372" y="93.8">5</text>
<text x="27.8" y="97.9" transform="rotate(-90 27.8 97.9)">SH</text>
<text x="35.4" y="97.8" transform="rotate(-90 35.4 97.8)">A1</text>
<text x="331.4" y="96.4">6</text>
<text x="331.4" y="98.9">7</text>
<text x="331.4" y="101.5">8</text>
<text x="372" y="96.4">6</text>
<text x="372" y="98.9">7</text>
<text x="372" y="101.5">8</text>
<text x="205.6" y="107.4" transform="rotate(-90 205.6 107.4)">48</text>
<text x="208.1" y="107.4" transform="rotate(-90 208.1 107.4)">43</text>
<text x="215.8" y="106.8" transform="rotate(-90 215.8 106.8)">1</text>
<text x="220.8" y="107.4" transform="rotate(-90 220.8 107.4)">44</text>
<text x="225.9" y="107.4" transform="rotate(-90 225.9 107.4)">45</text>
<text x="231" y="107.4" transform="rotate(-90 231 107.4)">23</text>
<text x="330.8" y="106.5">10</text>
<text x="331.4" y="104">9</text>
<text x="371.4" y="106.5">10</text>
<text x="372" y="104">9</text>
<text x="241.2" y="111.6">2</text>
<text x="330.8" y="109.1">11</text>
<text x="330.8" y="111.6">12</text>
<text x="371.4" y="109.1">11</text>
<text x="371.4" y="111.6">12</text>
<text x="109.1" y="118.8" transform="rotate(-90 109.1 118.8)">5</text>
<text x="193.6" y="119.2">19</text>
<text x="241.2" y="114.2">3</text>
<text x="241.2" y="116.7">4</text>
<text x="241.2" y="119.2">5</text>
<text x="330.8" y="114.2">13</text>
<text x="330.8" y="116.7">14</text>
<text x="330.8" y="119.2">15</text>
<text x="371.4" y="114.2">13</text>
<text x="371.4" y="116.7">14</text>
<text x="371.4" y="119.2">15</text>
<text x="104.7" y="121.8">1</text>
<text x="104.7" y="124.3">3</text>
<text x="112.3" y="124.3">4</text>
<text x="112.3" y="121.8">6</text>
<text x="241.2" y="121.8">6</text>
<text x="241.2" y="124.3">7</text>
<text x="330.8" y="121.8">16</text>
<text x="330.8" y="124.3">17</text>
<text x="371.4" y="121.8">16</text>
<text x="371.4" y="124.3">17</text>
<text x="109.1" y="129" transform="rotate(-90 109.1 129)">2</text>
<text x="193.6" y="126.9">26</text>
<text x="240.6" y="131.9">11</text>
<text x="241.2" y="126.9">8</text>
<text x="241.2" y="129.4">9</text>
<text x="330.8" y="126.9">18</text>
<text x="330.8" y="129.4">19</text>
<text x="330.8" y="131.9">20</text>
<text x="371.4" y="126.9">18</text>
<text x="371.4" y="129.4">19</text>
<text x="371.4" y="131.9">20</text>
<text x="193.6" y="134.5">46</text>
<text x="193.6" y="137">47</text>
<text x="240.6" y="134.5">12</text>
<text x="240.6" y="137">13</text>
<text x="240.6" y="139.6">14</text>
<text x="240.6" y="142.1">15</text>
<text x="193.6" y="147.2">52</text>
<text x="193.6" y="149.7">53</text>
<text x="193.6" y="144.6">56</text>
<text x="240.6" y="144.6">16</text>
<text x="240.6" y="147.2">17</text>
<text x="240.6" y="149.7">18</text>
<text x="193.6" y="154.8">54</text>
<text x="193.6" y="152.3">55</text>
<text x="240.6" y="152.3">27</text>
<text x="240.6" y="154.8">28</text>
<text x="193.6" y="157.3">51</text>
<text x="240.6" y="157.3">29</text>
<text x="240.6" y="159.9">30</text>
<text x="122.5" y="167.5">1</text>
<text x="131.9" y="164.6" transform="rotate(-90 131.9 164.6)">8</text>
<text x="193.6" y="165">20</text>
<text x="240.6" y="162.4">31</text>
<text x="240.6" y="165">32</text>
<text x="240.6" y="167.5">34</text>
<text x="122.5" y="172.6">5</text>
<text x="122.5" y="170">6</text>
<text x="240.6" y="170">35</text>
<text x="240.6" y="172.6">36</text>
<text x="122.5" y="175.1">2</text>
<text x="122.5" y="177.7">3</text>
<text x="193.6" y="175.1">21</text>
<text x="240.6" y="175.1">37</text>
<text x="122.5" y="180.2">7</text>
<text x="193.6" y="182.7">24</text>
<text x="193.6" y="185.3">25</text>
<text x="240.6" y="180.2">38</text>
<text x="240.6" y="182.7">39</text>
<text x="240.6" y="185.3">40</text>
<text x="131.9" y="187.4" transform="rotate(-90 131.9 187.4)">4</text>
<text x="240.6" y="187.8">41</text>
<text x="218.3" y="195" transform="rotate(-90 218.3 195)">57</text>
<text x="331.4" y="198">1</text>
<text x="331.4" y="200.5">2</text>
<text x="331.4" y="203.1">3</text>
<text x="156.1" y="218.3">1</text>
<text x="162.5" y="218.3">3</text>
<text x="159.9" y="223.6" transform="rotate(-90 159.9 223.6)">2</text>
</g>
<g font-size=".8" fill="#006464">
<text x="130.1" y="173.7">0</text>
<text x="130.9" y="176.2">1</text>
<text x="131" y="178.8">2</text>
<text x="140.3" y="181.3">3</text>
</g>
</svg>
